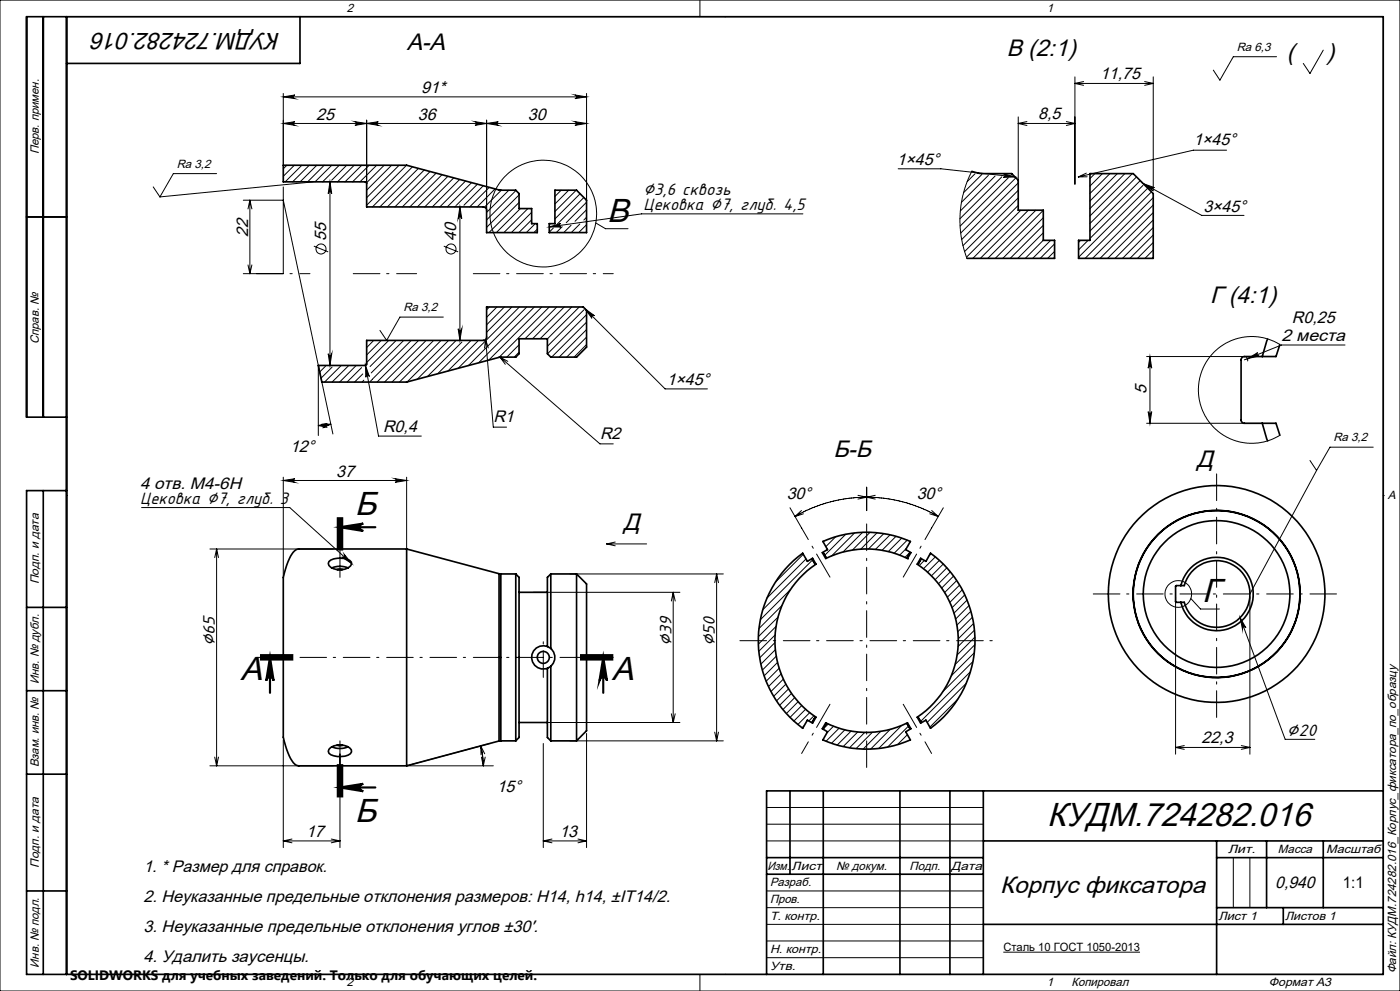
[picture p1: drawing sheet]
<svg xmlns="http://www.w3.org/2000/svg" width="420mm" height="297mm" viewBox="0 0 420 297" stroke-linecap="round" stroke-linejoin="round" font-family="sans-serif">
<g fill="none" stroke="#000" stroke-width=".5">
<path d="M13 5v120M20 5v287M90 5v14h-70M85 49.5h37l27.9 7.5h4.8l1 1v4.5h3.8v4.5h1.7v2.7h-15.2v-6.7a.96 .96 0 0 0-1-1h-35v-7.1l-.3-.4h-24.7zM166.5 57h6.5l3 3v9.7h-11.2v-2.7h1.7zM291.5 51.4l2.9 .6h9.1l2 2v9h7.5v9h3.4v5.4h-26.3M327 52h13l6 6v19.4h-22.4v-5.4h3.4zM8 65h12M95.5 109.5h14.3l.2-.4v-7.1h35a.96 .96 0 0 0 1-1v-9h29l1 1v11l-3 3h-7.8l-1-1v-4.5h-8.5v4.5l-1 1h-4.8l-27.9 7.5h-25.4zM380.3 101.6l-1.6 5.3M384 103.3l-1.2 3.6h-9.5a.96 .96 0 0 0-1 .9v18.1a.96 .96 0 0 0 1 1h9.5l1.2 3.6M20 125h-12v-120h407v287h-407v-145h12"/>
<path d="M378.7 126.9l1.6 5.2M13 147v145M98.7 168.3a5.7 5.7 0 0 1 6.7 .2 1.93 1.93 0 0 1-1.9 2.1 4.8 4.8 0 0 1-4.8-1.1l-.2-.6zM99.6 170.2a6.2 6.2 0 0 1 4.8 0M101.2 170.7h1.5M122 164.5v65M122 164.5h-32.3a3.7 3.7 0 0 0-2.9 3 18.7 18.7 0 0 0-1.8 10.2v38.6a17.7 17.7 0 0 0 3.4 12.7l1.3 .5h32.3M122 164.5l27.7 7.4M149.7 171.9l.5 .1M149.7 171.9v50.2M150.2 172v50M150.2 172h4.5"/>
<path d="M154.7 172l1 1v48l-1 1M154.7 172v50M155.7 177.5h8.5M165.2 172v22.3M165.2 172l-1 1v20.7M165.2 172h7.8M173 172v50M173 172l3 3v44l-3 3M236.9 169.2l3.9-3.4 1.4 2.4 1.6-.9 1 1.8a27.5 27.5 0 0 0 0 45.8l-1 1.8-1.6-.9-1.4 2.5a32.5 32.5 0 0 1-3.9-49.1zM246.9 162.3a32.5 32.5 0 0 1 26.2 0l-1.4 2.4 1.6 .9-1.1 1.8a27.6 27.6 0 0 0-24.5 0l-1-1.8 1.5-.9zM276.2 167.3l1.6 .9 1.4-2.4a32.4 32.4 0 0 1 0 52.5l-1.4-2.5-1.6 .9-1-1.8a27.5 27.5 0 0 0 0-45.8zM352.7 175.6l2.6-.1a10 10 0 0 1 15.4-5.7 10 10 0 0 1 0 16.4 10 10 0 0 1-15.4-5.7l-2.6-.1z"/>
<path d="M354.3 175.5a11 11 0 0 1 16.9-6.6 11 11 0 0 1 0 18.2 11 11 0 0 1-16.9-6.6M8 182h12M164.2 193.7a3.5 3.5 0 0 0-4.7 3.3 3.5 3.5 0 0 0 4.7 3.3M164.2 193.7l1 .6M165.2 199.7v22.3M165.2 194.3a3.5 3.5 0 0 1 0 5.4M165.2 199.7l-1 .6M8 207h12M155.7 216.5h8.5M164.2 200.3v20.7l1 1M247.7 216.6a27.6 27.6 0 0 0 24.5 0l1.1 1.8-1.6 .9 1.4 2.5a32.5 32.5 0 0 1-26.2 0l1.3-2.5-1.5-.9zM8 232h12"/>
<path d="M98.7 224.6a4.7 4.7 0 0 1 6.7 .2v.6a3.1 3.1 0 0 1-3 1.3 4.9 4.9 0 0 1-3.7-1l-.2-.5zM99.6 223.8a6.1 6.1 0 0 0 4.8 0M101.2 223.3h1.5M149.7 222.1l-27.7 7.4M150.2 222l-.5 .1M150.2 222h4.5M165.2 222h7.8M237 237v25M247 237v55M270 237v55M285 237v55M295 237v55"/>
<path d="M415 237h-185v55M230 257h65M295 252h120M365 252v40M365 257h50M380 252v20M397 252v20M8 267h12M230 262h65M295 277h120M365 272h50M385 272v5"/>
<circle cx="365" cy="178" r="25"/>
<circle cx="365" cy="178" r="25.1"/>
<circle cx="365" cy="178" r="22"/>
<circle cx="365" cy="178" r="32.5"/>
<circle cx="163" cy="197" r="1.8"/>
</g>
<g fill="none" stroke="#000" stroke-width=".3">
<path d="M0 0h420v297h-420zM20 5h395v287h-395zM210 0v5M217.5 5h.1M383 17h-13l-4 7-2-3M397 15l-4 7-2-3M85 37l3.5-.5a.55 .55 0 0 0-.5 .5 .55 .55 0 0 0 .5 .6zM85 29l3.5-.5a.55 .55 0 0 0-.5 .5 .55 .55 0 0 0 .5 .6zM85 28v21.5M85 37h91M85 29h91M106.5 36.5l3.5 .5-3.5 .6a.55 .55 0 0 0 .5-.6 .55 .55 0 0 0-.5-.5z"/>
<path d="M110 37l3.5-.5a.55 .55 0 0 0-.5 .5 .55 .55 0 0 0 .5 .6zM110 36v18.9M142.5 36.5l3.5 .5-3.5 .6a.55 .55 0 0 0 .5-.6 .55 .55 0 0 0-.5-.5zM146 37l3.5-.5a.55 .55 0 0 0-.5 .5 .55 .55 0 0 0 .5 .6zM146 36v27M172.5 36.5l3.5 .5-3.5 .6a.55 .55 0 0 0 .5-.6 .55 .55 0 0 0-.5-.5zM172.5 28.5l3.5 .5-3.5 .6a.55 .55 0 0 0 .5-.6 .55 .55 0 0 0-.5-.5zM176 28v32M305.5 35v20.2M305.5 37h17M305.5 37l2.6 .6M308.1 36.4l-2.6 .6"/>
<path d="M319.9 36.4l2.6 .6M322.5 23v32.2M322.5 37l-2.6 .6M322.5 25h23.5M322.5 25l2.6 .6M325.1 24.4l-2.6 .6M343.4 24.4l2.6 .6M346 23v34.2M346 25l-2.6 .6M46 56l2 3M65 52h-13l-4 7M85 56v26h-12"/>
<path d="M86 49.5l-1 1.1M88.3 49.5l-3.3 3.3M90.6 49.5l-5.1 5M92.8 49.5l-5 5M94 54.5l-46 4.5M95 49.5l-5 5M97.3 49.5l-5 5M99 54.5l.5 3.5a.53 .53 0 0 0-.5-.5 .53 .53 0 0 0-.5 .5zM99 54.5v55M99.5 49.5l-5 5M101.8 49.5l-5 5M104 49.5l-4.5 4.5"/>
<path d="M106.3 49.5l-5.1 5M108.5 49.5l-5 5M110.7 49.5l-4.9 5M113 49.5l-5 5M115.3 49.5l-5.3 5.3M117.5 49.5l-7.5 7.5M119.7 49.5l-9.7 9.8M122 49.5l-12 12M123.8 50l-12.1 12M125.5 50.5l-11.6 11.5M127.3 50.9l-11.1 11.1M129 51.4l-10.5 10.6"/>
<path d="M130.8 51.9l-10.1 10.1M132.6 52.3l-9.7 9.7M134.4 52.8l-9.2 9.2M136.1 53.3l-8.7 8.7M137.9 53.8l-8.2 8.2M139.7 54.3l-7.8 7.7M141.5 54.7l-7.3 7.3M143.2 55.2l-6.3 6.3M145 55.7l-5.8 5.8M146.8 56.2l-5.9 5.8M148.5 56.6l-5.3 5.4M150.4 57l-5.1 5.1"/>
<path d="M152.6 57l-6.6 6.7M154.8 57.1l-8.8 8.8M155.7 58.4l-9.7 9.8M168.3 57l-1.8 1.9M170.6 57l-4.1 4.1M172.9 57l-6.4 6.4M174 58.1l-7.5 7.5M175.2 59.2l-8 7.9M269.5 50.6h12.8l22.2 2.4M291.5 51.4l-1.2 2.7-1.2 3.4-.7 3.3-.4 3.7v3.2l.3 3.1 .6 3 1.2 3.6M292.5 52.1l-2.3 2.3M294.5 52.3l-5.4 5.4"/>
<path d="M296.5 52.6l-8.1 8M298.5 52.8l-10.4 10.4M300.5 53l-12.5 12.6M301.1 52.1l3.4 .9-3.5 .2a.53 .53 0 0 0 .5-.5 .53 .53 0 0 0-.4-.6zM301.6 52l-.2 .1M302.5 53.3l-14.5 14.5M303.6 52.2l-.2 .2M304.8 53.3l-16.6 16.5M305.5 54.8l-17 17M305.5 57l-16.6 16.6M305.5 59.3l-16.1 16.1M325.9 51.9l-2.4 1.1"/>
<path d="M326.1 53h-2.6M328.5 52l-1.5 1.5M330.7 52l-3.7 3.8M333 52l-6 6M335.2 52l-8.2 8.3M337.5 52l-10.5 10.5M339.7 52l-12.7 12.7M341 53l-14 14M342.1 54.1l-15.1 15.1M342.9 55.6l-15.9 15.9M343 55l3.3 1.2a.53 .53 0 0 0-.7 .2 .53 .53 0 0 0 .2 .7zM343 55l17.5 9.6h12.7"/>
<path d="M344.3 56.4l-20.7 20.7M345.4 57.5l-19.9 19.9M346 59.2l-18.2 18.2M368 45h-10l-34.5 8M73 60h12l10.5 49.5M74.4 79.4l.6 2.6M75 60v22M75 60l.6 2.6M75 60l-.6 2.6M75.6 79.4l-.6 2.6M94.2 73.8l4.3 1.7M133.1 73.8l4.3 1.7"/>
<path d="M136.7 61.7l-.3 .3M138 62l.5 3.5a.55 .55 0 0 0-.5-.5 .55 .55 0 0 0-.6 .5zM138 62v40M155.7 60.7l-9 9M156.1 62.5l-7.2 7.2M158.4 62.5l-7.2 7.2M159.5 63.6l-6.1 6.1M159.5 65.9l-3.9 3.8M160.6 67l-2.7 2.7M161.2 68.7l-1 1M164.8 68l3.4-1a.54 .54 0 0 0-.4 .6 .54 .54 0 0 0 .5 .4zM165.1 67l-.3 .3"/>
<path d="M166 68.3l-1.2 1.3M168.7 67.9l-1.8 1.8M171.3 67.5l-2.2 2.2M174 67.1l-2.6 2.6M176 62.9l-3.5 3.4M176 65.1l-.8 .8M176 67.3l-2.4 2.4M176 69.6l-.1 .1M176 60.6l-6.1 6.1M178.7 66.8l2.9 1.7h6.8M240.9 64.1h-48.4l-27.7 3.9M305.5 61.6l-15.6 15.5"/>
<path d="M306.2 63l-14.3 14.4M308.5 63l-14.4 14.4M310.8 63l-14.5 14.4M313 67.5l-9.9 9.9M313 69.8l-7.7 7.6M313 63l-14.4 14.4M313 65.3l-12.2 12.1M313 72l-5.4 5.4M315.2 72l-5.4 5.4M316.4 75.3l-2.1 2.1M316.4 73.1l-4.3 4.3M324.2 72l-.6 .6"/>
<path d="M326.4 72l-2.8 2.9M346 61.5l-16 15.9M346 63.7l-13.7 13.7M346 65.9l-11.5 11.5M346 68.2l-9.2 9.2M346 70.4l-7 7M346 72.7l-4.8 4.7M346 74.9l-2.5 2.5M346 77.2l-.3 .2M87 82h.7M90 82h3M106 82h8"/>
<path d="M116 82h.7M119 82h6M133 95h-13l-4 7-2-3M137.4 98.5a.55 .55 0 0 0 .6 .5 .55 .55 0 0 0 .5-.5l-.5 3.5zM142 82h8M146.8 92l-.8 .8M149.1 92l-3.1 3.1M151.3 92l-5.3 5.4M152 82h.7M153.6 92l-7.6 7.6M155 82h8M155.8 92l-18.4 18.4"/>
<path d="M158 92l-17.5 17.6M160.3 92l-16.7 16.7M162.5 92l-15.9 15.9M164.8 92l-15.1 15.1M165 82h.7M167 92l-9.5 9.5M168 82h8M169.3 92l-9.5 9.5M171.5 92l-9.5 9.5M173.8 92l-9.6 9.6M175.2 92.9l-11 10.9M175.5 92.5l2.8 2.1a.54 .54 0 0 0-.7 0 .54 .54 0 0 0 0 .8z"/>
<path d="M175.5 92.5l24 24.1h12.7M176 94.3l-11.7 11.7M176 96.6l-10.5 10.4M176 98.8l-8.3 8.2M178 82h.7M181 82h3M95.5 109.5v21M95.5 109.5l4.4 20.6M95.6 109.5l-.1 .1M97.7 109.7l-1.8 1.8M98.5 106a.53 .53 0 0 0 .5 .5 .53 .53 0 0 0 .5-.5l-.5 3.5zM99.6 110l-3.3 3.3"/>
<path d="M102.4 109.5l-5 5M104.6 109.5l-5 5M106.9 109.5l-5 5M108.5 110.2l-4.4 4.3M108.8 112.1l-2.4 2.4M109.1 113.9l-.5 .6M109.6 109.1l4 21.6h12.8M109.6 109.5l1.2 3.4a.54 .54 0 0 0-.6-.5 .54 .54 0 0 0-.5 .7zM111.7 113.7l-.6 .6M112.1 102l-2.1 2.2M114.4 102l-4.4 4.4M116.6 102l-6.6 6.7"/>
<path d="M118.9 102l-7.9 7.9M121.1 102l-9.7 9.8M123.4 102l-11.7 11.6M125.6 102l-12.5 12.5M127.8 102l-12.4 12.5M130.1 102l-12.5 12.5M132.3 102l-12.5 12.5M134.6 102l-12.5 12.5M136.7 102.2l-11.5 11.5M138.6 102.5l-10.4 10.4M141.3 102l-10 10M143.5 102l-9.1 9.2"/>
<path d="M145.7 101.7l2.3 26.3h4M145.7 101.7l.8 2.6M145.7 101.7l-.4 2.6M150 107l30 26h4M150 107l2.3 1.3M150 107l1.6 2.2M155.7 103.3l-3.7 3.7M155.7 105.5l-1.4 1.5M176 101l-6 6M176 103.3l-3.8 3.7M344 106.9h29.3M345 106.9l.5 3.4a.53 .53 0 0 0-.5-.5 .53 .53 0 0 0-.5 .5z"/>
<path d="M345 106.9v20M373.3 106.9l.8 .3 .2 .6-.1 .5M374.3 107.5l3-1.8a.53 .53 0 0 0-.3 .7 .53 .53 0 0 0 .7 .3zM384 103.3l-3.8-1.8-4-.6h-1.9l-2.9 .5-3.8 1.5-3.4 2.6-2.4 3.1-1.6 3.8-.7 3.9 .2 2.7 .3 1.9 1.6 3.9 2.6 3.4 1.5 1.3 2.2 1.4 3.9 1.5 2.4 .4 2 .1 4.1-.8 3.7-1.6M403.5 103.4h-19l-11.2 4.4M95.5 127.5l2.6 .6M96.6 127.1h2.6M98.1 127l-2.6 .5M99.2 127.1l-3.7 .4M99.2 127.1l-2.4 1.1M344 126.9h29.3M344.5 123.4a.53 .53 0 0 0 .5 .5 .53 .53 0 0 0 .5-.5l-.5 3.5z"/>
<path d="M393 138l2 3M412 134h-13l-4 7M20 148.5h.1M42.5 152.1h44.4l18.6 16.8M85 144l3.5-.5a.55 .55 0 0 0-.5 .5 .55 .55 0 0 0 .5 .6zM85 143v30.1M85 144h37M118.5 143.5l3.5 .5-3.5 .6a.55 .55 0 0 0 .5-.6 .55 .55 0 0 0-.5-.5zM122 143v21.5M237 152.2l5.5 9.5M238.5 154.8a41.7 41.7 0 0 1 11.5-4.6l5-.9a43.8 43.8 0 0 1 10 0 43.1 43.1 0 0 1 13.4 3.8l3.1 1.7M240.5 153l-2 1.8"/>
<path d="M241 154l-2.5 .8M256.4 159.7l-6.9 6.9M257.4 148.4l2.6 .6M258.8 159.5l-5.9 5.9M260 146v7M260 157v8M260 149l2.6 .6M260 149l-2.6 .6M261 159.5l-5.3 5.3M262.6 148.4l-2.6 .6M263.1 159.7l-4.9 4.9M265.1 159.9l-4.6 4.6"/>
<path d="M278.9 154l2.6 .8M279.5 153l2 1.8M283 152.2l-5.5 9.5M365 142v8M365 152.3v.7M365 155v8M395 141l-20 37h-8M415 148.5h.1M63 164.5h37M65 164.5v65M65 164.5l.5 2.6M65 164.5l-.6 2.6"/>
<path d="M100.9 170.6l1.1-.1 1.1 .1M102 165v8M103.3 166.1l2.2 2.8-3-2a.55 .55 0 0 0 .8 0 .55 .55 0 0 0 0-.8zM160 177.5h44M171 172h46M182 163h12M182 163l2.6 .6M184.6 162.5l-2.6 .5M202 177.5v39M202 177.5l.6 2.6M202 177.5l-.6 2.6M215 172v50"/>
<path d="M215 172l.5 2.6M215 172l-.6 2.6M237.2 176.7l-9.1 9M241 166.1l-8.4 8.4M241.8 167.5l-11.7 11.7M243.5 167.5l1 1.8M243.6 163.7l.4 .6M243.9 167.6l-15.1 15.2M244.8 169.1l-.1 .1M244.9 169h.1M245 166l4 7M247 165.5l1 1.7"/>
<path d="M247.2 162.1l-.3 .3M250.7 160.9l-2.9 2.9M253.7 160.1l-6.4 6.5M260 167.3v.7M260 170v8M267 160.3l-4.4 4.3M268.8 160.7l-4.2 4.2M270.5 161.3l-4 4M271.9 164.4l-2 2M272.2 161.9l-3.9 3.9M272.3 167.5h.1M273 165.5l-1 1.7"/>
<path d="M273 165.5l-1.5 1.5M275 166l-4 7M276.3 163.7l-.3 .6M276.5 167.5l-1.1 1.8M277.3 168l-1.5 1.5M279.4 165.9l-.7 .6M280.6 166.9l-3.6 3.6M281.8 168l-3.5 3.5M283 169l-3.6 3.6M284.1 170.2l-3.6 3.5M285.1 171.4l-3.5 3.5M286.1 172.6l-3.6 3.6"/>
<path d="M287 174l-3.6 3.6M287.9 175.4l-3.7 3.6M288.7 176.8l-3.7 3.7M289.4 178.3l-3.8 3.8M290.1 179.8l-3.9 4M328 178h8M338 178h.7M341 178h8M351 178h.7M352.7 178.8v47.2M354 178h8M357.3 179.4l2.9 3.1h5.6"/>
<path d="M364 178h.7M365 165.3v.7M365 168v8M365 178.3v.7M375 178.8v47.2M377 178h.7M380 178h8M390 178h.7M393 178h8M77 197h8M87 197h.7M90 197h8"/>
<path d="M100 197h.7M103 197h8M113 197h.7M116 197h8M126 197h.7M129 197h8M139 197h.7M142 197h8M152 197h.7M155 197h8M163 192.3v.7M163 195v8"/>
<path d="M165 197h.7M168 197h8M178 197h.7M181 197h3M222 192h8M232 192h.7M232.5 192.6l-4.6 4.6M232.6 190.3l-5 4.9M232.6 194.7l-4.4 4.4M232.8 187.7l-5.3 5.4M232.9 196.7l-4.2 4.1M233.3 198.5l-4.1 4.1"/>
<path d="M233.4 184.9l-5.9 5.9M234.6 181.5l-6.9 6.9M235 192h8M245 192h.7M248 192h8M258 192h.7M260 180.3v.7M260 183v8M260 193.3v.7M260 196v8M261 192h8M271 192h.7"/>
<path d="M274 192h8M284 192h.7M287 192h8M290.7 181.5l-4 4M291.3 183.2l-4.2 4.2M291.7 185l-4.4 4.3M291.9 198.3l-9.1 9.1M292.1 186.9l-4.6 4.5M292.3 195.6l-6.9 6.9M292.3 188.9l-4.9 4.8M292.5 191l-5.3 5.3M292.5 193.2l-5.9 5.9"/>
<path d="M297 192h.7M365 181v8M365 191.3v.7M365 194v8M372 185.1l1.8 3.1a.55 .55 0 0 0-.7-.3 .55 .55 0 0 0-.4 .7zM372 185.1l13.6 36.5h8.8M160 216.5h44M176 219.8v34.2M201.4 213.9l.6 2.6M202.6 213.9l-.6 2.6M214.4 219.4l.6 2.6M215.5 219.4l-.5 2.6"/>
<path d="M233.8 200.3l-4 3.9M234.4 202l-3.9 3.8M235 203.5l-3.7 3.8M235.8 205l-3.7 3.7M236.6 206.4l-3.7 3.7M237.5 207.8l-3.6 3.6M238.4 209.1l-3.5 3.6M239.4 210.3l-3.5 3.6M240.5 211.5l-3.5 3.5M241.2 217.5l-.6 .6M241.7 212.5l-3.5 3.6M242.9 213.6l-3.5 3.5"/>
<path d="M244 219.7l-.4 .6M244.2 214.5l-1.6 1.6M244.5 214.8l-1 1.8M247.6 216.6h.1M248 216.8l-1 1.8M248.5 217l-1.6 1.5M249 211.1l-4 6.9M250 217.7l-1.9 1.9M251.7 218.3l-3.9 3.8M253.5 218.7l-4.1 4.1M255.3 219.1l-4.2 4.2M257.3 219.4l-4.4 4.4"/>
<path d="M259.4 219.5l-4.6 4.6M260 206.3v.7M260 209v8M260 219.3v.7M261.7 219.5l-4.9 4.9M264.2 219.2l-5.3 5.3M267.1 218.6l-5.9 5.9M270.5 217.4l-6.9 6.9M271 211.1l4 6.9M272 216.8l1 1.8M272.7 217.4l-6.4 6.5M275.1 215h.1"/>
<path d="M275.3 214.8l-.1 .2M275.4 214.8l1.1 1.8M276 219.7l.3 .6M287.3 209.5l-8.3 8.4M289.9 204.8l-11.7 11.7M291.1 201.3l-15.1 15.1M365 204.3v.7M365 207v8M63 229.5h37M64.4 226.9l.6 2.6M65.5 226.9l-.5 2.6M85 221.8v32.2"/>
<path d="M102 222v32M103.2 223.4l-1.2 .2-1.1-.2M144.2 223.6l.7 3.4 .1 2.5M144.2 223.6l1.2 2.3M144.2 223.6l.1 2.6M144.4 226.9l.6 2.6M145.6 226.9l-.6 2.6M147.1 222.8l-25.1 6.7h26M163 222.8v31.2M171 222h46M242.5 222.3l-2 3.5M260 222v8"/>
<path d="M272.2 220.2l-3 3M273 221.6l-.2 .3M277.5 222.3l2 3.5M352.7 224h22.3M352.7 224l2.6 .6M355.3 223.4l-2.6 .6M372.4 223.4l2.6 .6M375 224l-2.6 .6M85 252h17M85 252l2.6 .6M87.6 251.5l-2.6 .5M99.4 251.5l2.6 .5"/>
<path d="M102 252l-2.6 .6M163 252h13M163 252l2.6 .6M165.6 251.5l-2.6 .5M173.4 251.5l2.6 .5M176 252l-2.6 .6M230 252h65M230 242h65M230 247h65M370 257v15M375 257v15M230 267h65"/>
<path d="M230 272h65M230 277h65M210 292v5M217.5 292h.1M230 282h65M230 287h65M301 285.4h41"/>
<circle cx="96.3" cy="74.6" r="1.51"/>
<circle cx="135.3" cy="74.6" r="1.51"/>
<circle cx="163" cy="64" r="16"/>
<circle cx="353.5" cy="178" r="4"/>
</g>
<g fill="#000">
<path d="M85 37l3.5-.5a.55 .55 0 0 0-.5 .5 .55 .55 0 0 0 .5 .6zM85 29l3.5-.5a.55 .55 0 0 0-.5 .5 .55 .55 0 0 0 .5 .6zM106.5 36.5l3.5 .5-3.5 .6a.55 .55 0 0 0 .5-.6 .55 .55 0 0 0-.5-.5zM110 37l3.5-.5a.55 .55 0 0 0-.5 .5 .55 .55 0 0 0 .5 .6zM142.5 36.5l3.5 .5-3.5 .6a.55 .55 0 0 0 .5-.6 .55 .55 0 0 0-.5-.5zM146 37l3.5-.5a.55 .55 0 0 0-.5 .5 .55 .55 0 0 0 .5 .6zM172.5 36.5l3.5 .5-3.5 .6a.55 .55 0 0 0 .5-.6 .55 .55 0 0 0-.5-.5zM172.5 28.5l3.5 .5-3.5 .6a.55 .55 0 0 0 .5-.6 .55 .55 0 0 0-.5-.5zM99 54.5l.5 3.5a.53 .53 0 0 0-.5-.5 .53 .53 0 0 0-.5 .5zM301.1 52.1l3.4 .9-3.5 .2a.53 .53 0 0 0 .5-.5 .53 .53 0 0 0-.4-.6zM343 55l3.3 1.2a.53 .53 0 0 0-.7 .2 .53 .53 0 0 0 .2 .7zM138 62l.5 3.5a.55 .55 0 0 0-.5-.5 .55 .55 0 0 0-.6 .5z"/>
<path d="M164.8 68l3.4-1a.54 .54 0 0 0-.4 .6 .54 .54 0 0 0 .5 .4zM137.4 98.5a.55 .55 0 0 0 .6 .5 .55 .55 0 0 0 .5-.5l-.5 3.5zM175.5 92.5l2.8 2.1a.54 .54 0 0 0-.7 0 .54 .54 0 0 0 0 .8zM98.5 106a.53 .53 0 0 0 .5 .5 .53 .53 0 0 0 .5-.5l-.5 3.5zM109.6 109.5l1.2 3.4a.54 .54 0 0 0-.6-.5 .54 .54 0 0 0-.5 .7zM345 106.9l.5 3.4a.53 .53 0 0 0-.5-.5 .53 .53 0 0 0-.5 .5zM374.3 107.5l3-1.8a.53 .53 0 0 0-.3 .7 .53 .53 0 0 0 .7 .3zM344.5 123.4a.53 .53 0 0 0 .5 .5 .53 .53 0 0 0 .5-.5l-.5 3.5zM85 144l3.5-.5a.55 .55 0 0 0-.5 .5 .55 .55 0 0 0 .5 .6zM102 158l7-1.1a1.11 1.11 0 0 0-1.1 1.1 1.11 1.11 0 0 0 1.1 1.1zM118.5 143.5l3.5 .5-3.5 .6a.55 .55 0 0 0 .5-.6 .55 .55 0 0 0-.5-.5zM103.3 166.1l2.2 2.8-3-2a.55 .55 0 0 0 .8 0 .55 .55 0 0 0 0-.8z"/>
<path d="M372 185.1l1.8 3.1a.55 .55 0 0 0-.7-.3 .55 .55 0 0 0-.4 .7zM81 197l1.1 7a1.11 1.11 0 0 0-1.1-1 1.11 1.11 0 0 0-1.1 1zM181 197l1.1 7a1.13 1.13 0 0 0-1.1-1 1.13 1.13 0 0 0-1.2 1zM102 236l7-1.1a1.11 1.11 0 0 0-1.1 1.1 1.11 1.11 0 0 0 1.1 1.1z"/>
</g>
<g fill="none" stroke="#000" stroke-width=".65" stroke-linecap="butt">
<path d="M101.4 155v10zM102 158l7-1.1a1.11 1.11 0 0 0-1.1 1.1 1.11 1.11 0 0 0 1.1 1.1zM102 155v10M102.7 155v10M78 197h10M78 197.7h10M78 196.4h10M81 197l1.1 7a1.11 1.11 0 0 0-1.1-1 1.11 1.11 0 0 0-1.1 1zM174 196.4h10zM174 197h10M174 197.7h10M181 197l1.1 7a1.13 1.13 0 0 0-1.1-1 1.13 1.13 0 0 0-1.2 1z"/>
<path d="M101.4 229v10M102 236l7-1.1a1.11 1.11 0 0 0-1.1 1.1 1.11 1.11 0 0 0 1.1 1.1zM102 229v10M102.7 229v10"/>
</g>
<path d="M102 158h10.6M81 197v10.6M181 197v10.6M102 236h10.6" fill="none" stroke="#000" stroke-width=".65"/>
<g font-size="10">
<text x="182.2" y="66.5">В</text>
<text x="106.4" y="154.3">Б</text>
<text x="360.7" y="180.4">Г</text>
<text x="72.1" y="203.9">А</text>
<text x="183.5" y="203.9">А</text>
<text x="106.4" y="246.4">Б</text>
<text x="314.2" y="247.6">КУДМ.724282.016</text>
</g>
<g font-size="7.1">
<text x="84.2" y="9.8" transform="rotate(-180 84.2 9.8)">КУДМ.724282.016</text>
<text x="122" y="14.9">А-А</text>
<text x="302" y="16.9">В (2:1)</text>
<text x="386" y="17.9">(</text>
<text x="397.8" y="17.9">)</text>
<text x="363" y="90.9">Г (4:1)</text>
<text x="250" y="136.9">Б-Б</text>
<text x="359" y="139.9">Д</text>
<text x="187" y="158.9">Д</text>
<text x="300" y="267.8">Корпус фиксатора</text>
</g>
<g font-size="5">
<text x="330" y="23.7">11,75</text>
<text x="126.4" y="27.9">91*</text>
<text x="94.8" y="35.9">25</text>
<text x="125.3" y="35.9">36</text>
<text x="158.3" y="35.9">30</text>
<text x="311.5" y="35.7">8,5</text>
<text x="358" y="43.4">1×45°</text>
<text x="269" y="49.4">1×45°</text>
<text x="193" y="58.4">⌀3,6 сквозь</text>
<text x="193" y="63">Цековка ⌀7, глуб. 4,5</text>
<text x="361" y="63.4">3×45°</text>
<text x="74.4" y="71" transform="rotate(-90 74.4 71)">22</text>
<text x="97.9" y="72.1" transform="rotate(-90 97.9 72.1)">55</text>
<text x="136.9" y="72.1" transform="rotate(-90 136.9 72.1)">40</text>
<text x="387.6" y="96.9">R0,25</text>
<text x="384.5" y="102.3">2 места</text>
<text x="200" y="115.4">1×45°</text>
<text x="343.9" y="118.2" transform="rotate(-90 343.9 118.2)">5</text>
<text x="114.9" y="129.6">R0,4</text>
<text x="148" y="126.4">R1</text>
<text x="180" y="131.4">R2</text>
<text x="87" y="135.4">12°</text>
<text x="100.8" y="142.9">37</text>
<text x="42" y="146.4">4 отв. M4-6H</text>
<text x="236" y="149.4">30°</text>
<text x="275" y="149.4">30°</text>
<text x="42" y="151">Цековка ⌀7, глуб. 3</text>
<text x="64.4" y="193.7" transform="rotate(-90 64.4 193.7)">⌀65</text>
<text x="201.4" y="193.7" transform="rotate(-90 201.4 193.7)">⌀39</text>
<text x="214.4" y="193.7" transform="rotate(-90 214.4 193.7)">⌀50</text>
<text x="386" y="220.4">⌀20</text>
<text x="360.5" y="222.7">22,3</text>
<text x="149" y="237.4">15°</text>
<text x="91.8" y="250.7">17</text>
<text x="167.8" y="250.7">13</text>
<text x="43" y="261.4">1. * Размер для справок.</text>
<text x="382.6" y="266">0,940</text>
<text x="43" y="270.4">2. Неуказанные предельные отклонения размеров: H14, h14, ±IT14/2.</text>
<text x="43" y="279.4">3. Неуказанные предельные отклонения углов ±30′.</text>
<text x="43" y="288.4">4. Удалить заусенцы.</text>
</g>
<text font-size="4.8" x="402.9" y="266">1:1</text>
<text font-size="4.1" x="21" y="293.7">SOLIDWORKS для учебных заведений. Только для обучающих целей.</text>
<g font-size="3.6">
<text x="104" y="3.6">2</text>
<text x="314" y="3.6">1</text>
<text x="371" y="15.2">Ra 6,3</text>
<text x="11.6" y="46.3" transform="rotate(-90 11.6 46.3)">Перв. примен.</text>
<text x="53" y="50.2">Ra 3,2</text>
<text x="121" y="93.2">Ra 3,2</text>
<text x="11.6" y="103.2" transform="rotate(-90 11.6 103.2)">Справ. №</text>
<text x="400" y="132.2">Ra 3,2</text>
<text x="416.4" y="149.6">A</text>
<text x="11.6" y="175.1" transform="rotate(-90 11.6 175.1)">Подп. и дата</text>
<text x="11.6" y="205" transform="rotate(-90 11.6 205)">Инв. № дубл.</text>
<text x="11.6" y="230" transform="rotate(-90 11.6 230)">Взам. инв. №</text>
<text x="368.4" y="255.6">Лит.</text>
<text x="383.4" y="255.6">Масса</text>
<text x="397.8" y="255.6">Масштаб</text>
<text x="11.6" y="260.1" transform="rotate(-90 11.6 260.1)">Подп. и дата</text>
<text x="230.2" y="260.6">Изм.</text>
<text x="237.5" y="260.6">Лист</text>
<text x="250.9" y="260.6">№ докум.</text>
<text x="272.9" y="260.6">Подп.</text>
<text x="285.4" y="260.6">Дата</text>
<text x="231" y="265.6">Разраб.</text>
<text x="231" y="275.6">Т. контр.</text>
<text x="231" y="270.6">Пров.</text>
<text x="365.5" y="275.6">Лист 1</text>
<text x="385.5" y="275.6">Листов 1</text>
<text x="231" y="285.6">Н. контр.</text>
<text x="11.6" y="290" transform="rotate(-90 11.6 290)">Инв. № подл.</text>
<text x="231" y="290.6">Утв.</text>
<text x="418.9" y="291.8" transform="rotate(-90 418.9 291.8)">Файл: КУДМ.724282.016_Корпус_фиксатора_по_образцу</text>
<text x="104" y="295.6">2</text>
<text x="314" y="295.6">1</text>
<text x="321.5" y="295.6">Копировал</text>
<text x="380.7" y="295.6">Формат А3</text>
</g>
<text font-size="3.4" x="301" y="285">Сталь 10 ГОСТ 1050-2013</text>
</svg>
